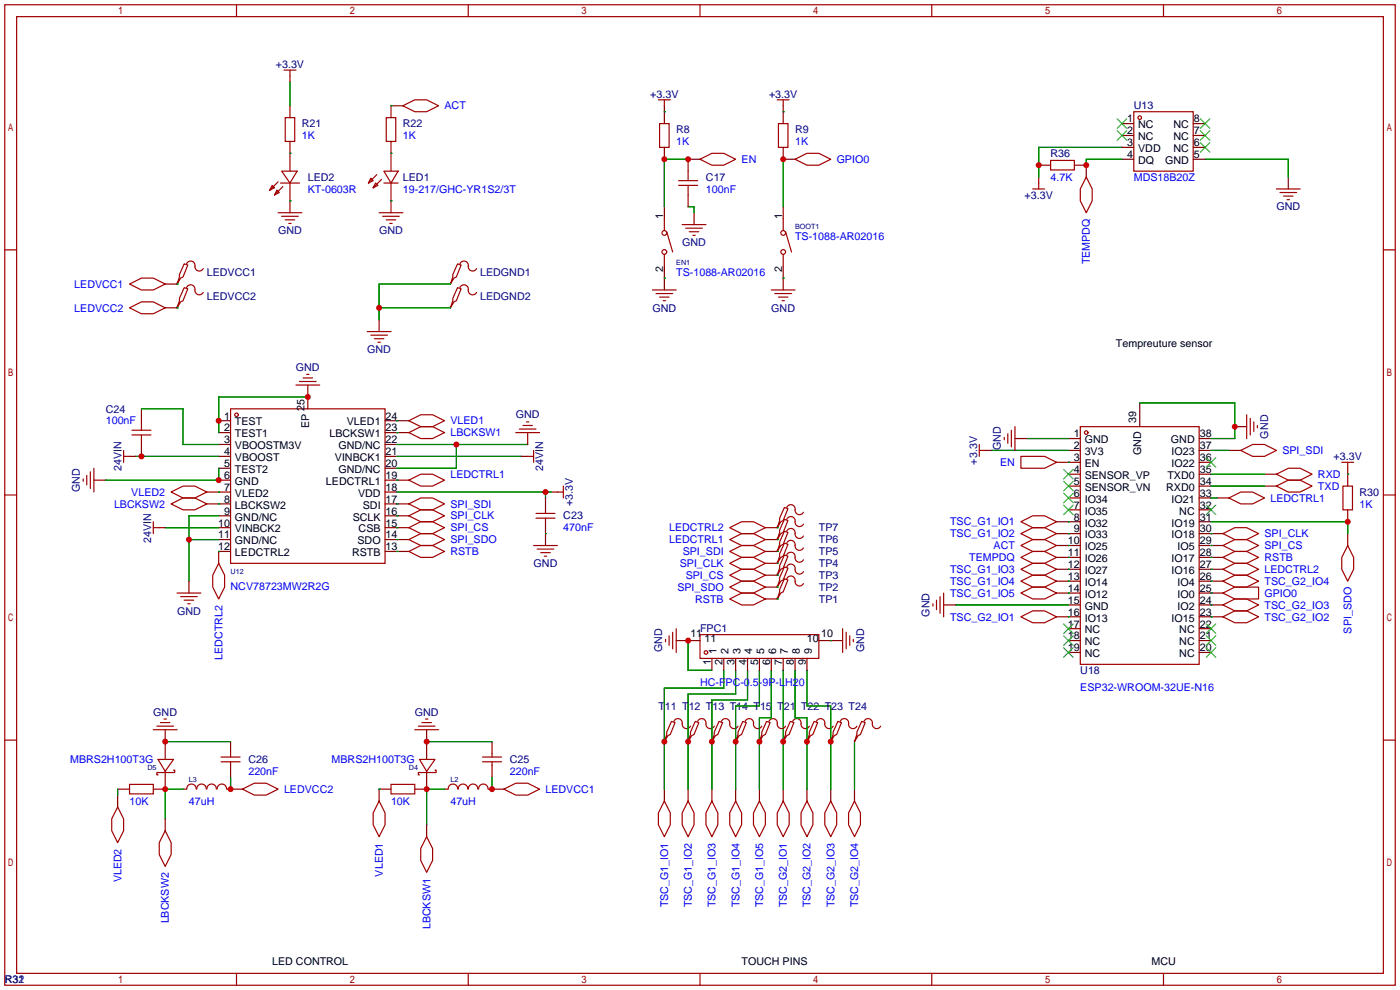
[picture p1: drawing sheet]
<svg xmlns="http://www.w3.org/2000/svg" width="299mm" height="212mm" viewBox="0 0 299 212" stroke-linecap="round" stroke-linejoin="round" font-family="sans-serif">
<g fill="none" stroke="#a10000" stroke-width=".25">
<path d="M1 1h297.2v209.6h-297.2zM3.6 3.6h292.1v204.4h-292.1zM50.5 1v2.6M60.7 15h2.5M62 15v1.3M100.1 1v2.6M149.6 1v2.6M199.1 1v2.6M248.7 1v2.6M58.2 39.6l.5 .5-1 .5zM59.4 38.9l-1.7 1.7M59.9 39.1h4.1"/>
<path d="M60.2 36.6h3.3l-1.5 2.5zM60.5 39.9l-1.8 1.8M61 25.1h2v5.1h-2zM79.2 38.1l.6 .5-1.1 .5zM80.3 39.1l.5 .5-1 .5zM80.5 37.3l-1.8 1.8M81.5 38.4l-1.7 1.7M82 36.6h3.1l-1.5 2.5zM82 39.1h3.1M82.5 25.1h2.1v5.1h-2.1zM86.1 22.6l2.5-1.3h2.6l2.5 1.3-2.5 1.3h-2.6zM140.7 21.3h2.6"/>
<path d="M141 26.4h2v5.1h-2zM142 21.3v1.3M145 38.6h4.1M145 39.6h4.1M147.1 36.6v2M147.1 39.6v2.1M149.6 34l2.5-1.2h2.6l2.5 1.2-2.5 1.3h-2.6zM166.1 21.3h2.6M166.4 26.4h2v5.1h-2zM167.4 21.3v1.3M169.9 34l2.6-1.2h2.5l2.5 1.2-2.5 1.3h-2.5zM222 39.1v1.3"/>
<path d="M224.5 34.3h5.1v2h-5.1zM232.2 37.8l1.2 2.6v2.5l-1.2 2.6-1.3-2.6v-2.5zM242.3 23.9h12.7v12.7h-12.7zM1 53.4h2.6M39.4 56.4l.7 .2-1 2.6-.5 .2-.8 1.3 .6-1.5v-.5zM39.9 56.4a.93 .93 0 0 1 1.1-.6 .93 .93 0 0 1 .7 1.1 .94 .94 0 0 0 .6 1 .94 .94 0 0 0 1.1-.5M59.2 40.6l.5 .5-1 .6zM59.4 45.5h5.1M60.2 46.2h3.6M61 47h2M61.7 47.8h.5M81 45.5h5.1"/>
<path d="M81.8 46.2h3.5M82.5 47h2.1M83.3 47.8h.5M97.8 56.4l.8 .2-1.1 2.6-.5 .2-.7 1.3 .5-1.5v-.5zM98.3 56.4a.93 .93 0 0 1 1.1-.6 .93 .93 0 0 1 .7 1.1 .94 .94 0 0 0 .7 1 .94 .94 0 0 0 1.1-.5M142 46.7v2.6M142 54.4v2.5M142.5 49.5l1.3 4.3M145.8 48h5.1M146.6 48.8h3.5M147.3 49.5h2.1M148.1 50.3h.5"/>
<path d="M167.4 46.7v2.6M167.4 54.4v2.5M167.9 49.5l1.3 4.3M220.7 40.4h2.6M272.8 40.4h5.1M273.6 41.1h3.5M274.3 41.9h2.1M275.1 42.7h.5M295.7 53.4h2.5M27.7 60.7l2.5-1.3h2.6l2.5 1.3-2.5 1.3h-2.6zM27.7 65.8l2.5-1.3h2.6l2.5 1.3-2.5 1.3h-2.6zM39.4 61.5l.7 .2-1 2.6-.5 .2-.8 1.3 .6-1.5v-.5z"/>
<path d="M39.9 61.5a.93 .93 0 0 1 1.1-.6 .93 .93 0 0 1 .7 1.1 .94 .94 0 0 0 .6 1 .94 .94 0 0 0 1.1-.5M78.5 70.9h5.1M79.2 71.6h3.6M80 72.4h2M80.8 73.2h.5M97.8 61.5l.8 .2-1.1 2.6-.5 .2-.7 1.3 .5-1.5v-.5zM98.3 61.5a.93 .93 0 0 1 1.1-.6 .93 .93 0 0 1 .7 1.1 .94 .94 0 0 0 .7 1 .94 .94 0 0 0 1.1-.5M139.4 62h5.1M140.2 62.7h3.6M141 63.5h2M141.7 64.3h.5M164.8 62h5.1"/>
<path d="M165.6 62.7h3.6M166.4 63.5h2M167.1 64.3h.5M26.4 97.5h1.3M26.4 96.3v2.5M28.2 91.9h4.1M28.2 93h4.1M30.2 89.9v2M30.2 93v2M49.3 87.4h33v33h-33zM63.2 82.3h5.1M64 81.5h3.6"/>
<path d="M64.8 80.8h2M65.5 80h.5M87.4 89.9l2.5-1.3h2.6l2.5 1.3-2.5 1.3h-2.6zM87.4 92.5l2.5-1.3h2.6l2.5 1.3-2.5 1.2h-2.6zM110.2 92.5h5.1M111 91.7h3.6M111.8 90.9h2M112.5 90.2h.5M112.8 97.5h1.2M114 96.3v2.5M209.3 95v2.5M209.3 96.3h1.3"/>
<path d="M214.6 93.5v.5M215.4 92.7v2M216.2 91.9v3.6M216.9 91.2v5.1M218.2 97.5h5.1l2.5 1.3-2.5 1.3h-5.1zM230.9 91.2h25.4v50.8h-25.4zM265.2 96.3l2.5-1.3h2.6l2.5 1.3-2.5 1.2h-2.6zM266.4 88.6v5.1M267.2 89.4v3.6M268 90.2v2M268.7 90.9v.5M286.8 98.8h2.5"/>
<path d="M288 98.8v1.3M1 105.8h2.6M17.8 102.4v.5M18.5 101.6v2M19.3 100.8v3.6M20.1 100.1v5.1M32.8 111.5v2.5M32.8 112.8h1.2M36.6 107.7l2.5-1.3h2.6l2.5 1.3-2.5 1.3h-2.6zM36.6 105.2l2.5-1.3h2.6l2.5 1.3-2.5 1.2h-2.6zM87.4 107.7l2.5-1.3h2.6l2.5 1.3-2.5 1.3h-2.6zM87.4 115.3l2.5-1.3h2.6l2.5 1.3-2.5 1.3h-2.6z"/>
<path d="M87.4 110.2l2.5-1.2h2.6l2.5 1.2-2.5 1.3h-2.6zM87.4 112.8l2.5-1.3h2.6l2.5 1.3-2.5 1.2h-2.6zM87.4 117.9l2.5-1.3h2.6l2.5 1.3-2.5 1.2h-2.6zM87.4 102.6l2.5-1.3h2.6l2.5 1.3-2.5 1.3h-2.6zM114 116.6h5.1M114.6 110.7h4M114.6 109.7h4M114.8 117.3h3.6M115.6 118.1h2M116.3 118.9h.5M116.6 109v.7M116.6 110.7v.8"/>
<path d="M119.1 105.2h1.3M120.4 103.9v2.5M156 117.9l2.5-1.3h2.5l2.6 1.3-2.6 1.2h-2.5zM156 115.3l2.5-1.3h2.5l2.6 1.3-2.6 1.3h-2.5zM156 112.8l2.5-1.3h2.5l2.6 1.3-2.6 1.2h-2.5zM167.6 118.6l.8 .3-1 2.5-.5 .3-.8 1.2 .5-1.5v-.5zM167.6 116.1l.8 .2-1 2.6-.5 .2-.8 1.3 .5-1.5v-.5zM167.6 113.5l.8 .3-1 2.5-.5 .3-.8 1.3 .5-1.6v-.5zM167.6 111l.8 .3-1 2.5-.5 .2-.8 1.3 .5-1.5v-.5zM167.6 108.5l.8 .2-1 2.6-.5 .2-.8 1.3 .5-1.5v-.6zM168.1 118.6a.93 .93 0 0 1 1.2-.5 .93 .93 0 0 1 .6 1 .94 .94 0 0 0 .7 1 .94 .94 0 0 0 1.1-.5M168.1 116.1a.93 .93 0 0 1 1.2-.6 .93 .93 0 0 1 .6 1.1 .94 .94 0 0 0 .7 1 .94 .94 0 0 0 1.1-.5"/>
<path d="M168.1 113.5a.93 .93 0 0 1 1.2-.5 .93 .93 0 0 1 .6 1 .94 .94 0 0 0 .7 1 .94 .94 0 0 0 1.1-.4M168.1 111a.93 .93 0 0 1 1.2-.6 .93 .93 0 0 1 .6 1.1 .94 .94 0 0 0 .7 1 .94 .94 0 0 0 1.1-.5M168.1 108.5a.93 .93 0 0 1 1.2-.6 .93 .93 0 0 1 .6 1.1 .94 .94 0 0 0 .7 1 .94 .94 0 0 0 1.1-.5M218.2 111.5l2.5-1.3h2.6l2.5 1.3-2.5 1.3h-2.6zM218.2 114l2.5-1.2h2.6l2.5 1.2-2.5 1.3h-2.6zM218.2 119.1l2.5-1.2h2.6l2.5 1.2-2.5 1.3h-2.6zM218.2 116.6l2.5-1.3h2.6l2.5 1.3-2.5 1.3h-2.6zM261.4 116.6l2.5-1.3h2.5l2.6 1.3-2.6 1.3h-2.5zM261.4 114l2.5-1.2h2.5l2.6 1.2-2.6 1.3h-2.5zM261.4 119.1l2.5-1.2h2.5l2.6 1.2-2.6 1.3h-2.5zM262.6 106.4l2.6-1.2h2.5l2.6 1.2-2.6 1.3h-2.5zM272.8 101.3l2.5-1.2h2.6l2.5 1.2-2.5 1.3h-2.6z"/>
<path d="M272.8 103.9l2.5-1.3h2.6l2.5 1.3-2.5 1.3h-2.6zM287 103.9h2.1v5.1h-2.1zM288 116.6l1.3 2.5v2.6l-1.3 2.5-1.2-2.5v-2.6zM295.7 105.8h2.5M37.8 126.7h5.1M38.6 127.5h3.6M39.4 128.3h2M40.1 129h.5M46.7 120.4l1.3 2.5v2.6l-1.3 2.5-1.2-2.5v-2.6zM142.2 136.7v.5M143 135.9v2M143.8 135.1v3.6"/>
<path d="M144.5 134.4v5M149.6 135.6h25.4v5.1h-25.4zM156 125.5l2.5-1.3h2.5l2.6 1.3-2.6 1.2h-2.5zM156 120.4l2.5-1.3h2.5l2.6 1.3-2.6 1.3h-2.5zM156 122.9l2.5-1.2h2.5l2.6 1.2-2.6 1.3h-2.5zM156 128l2.5-1.3h2.5l2.6 1.3-2.6 1.3h-2.5zM167.6 123.7l.8 .3-1 2.5-.5 .2-.8 1.3 .5-1.5v-.5zM167.6 121.2l.8 .2-1 2.6-.5 .2-.8 1.3 .5-1.5v-.6zM168.1 123.7a.93 .93 0 0 1 1.2-.6 .93 .93 0 0 1 .6 1.1 .94 .94 0 0 0 .7 1 .94 .94 0 0 0 1.1-.5M168.1 121.2a.93 .93 0 0 1 1.2-.6 .93 .93 0 0 1 .6 1.1 .94 .94 0 0 0 .7 1 .94 .94 0 0 0 1.1-.5M180.1 134.4v5M180.8 135.1v3.6"/>
<path d="M181.6 135.9v2M182.4 136.7v.5M199.4 129v.5M200.2 128.3v2M200.9 127.5v3.6M201.7 126.7v5.1M218.2 121.7l2.5-1.3h2.6l2.5 1.3-2.5 1.2h-2.6zM218.2 124.2l2.5-1.3h2.6l2.5 1.3-2.5 1.3h-2.6zM218.2 131.8l2.5-1.2h2.6l2.5 1.2-2.5 1.3h-2.6zM218.2 126.7l2.5-1.2h2.6l2.5 1.2-2.5 1.3h-2.6zM261.4 124.2l2.5-1.3h2.5l2.6 1.3-2.6 1.3h-2.5zM261.4 131.8l2.5-1.2h2.5l2.6 1.2-2.6 1.3h-2.5z"/>
<path d="M261.4 129.3l2.5-1.3h2.5l2.6 1.3-2.6 1.3h-2.5zM261.4 121.7l2.5-1.3h2.5l2.6 1.3-2.6 1.2h-2.5zM261.4 126.7l2.5-1.2h5.1v2.5h-5.1zM1 158.2h2.6M32.8 156h5M33.5 155.2h3.6M34.3 154.4h2M35.1 153.7h.5M88.6 156h5.1M89.4 155.2h3.6M90.2 154.4h2M90.9 153.7h.5"/>
<path d="M143.5 154.2l.8 .2-1 2.6-.6 .2-.7 1.3 .5-1.5v-.5zM144 154.2a.93 .93 0 0 1 1.1-.6 .93 .93 0 0 1 .7 1.1 .94 .94 0 0 0 .7 1 .94 .94 0 0 0 1.1-.5M148.6 154.2l.8 .2-1.1 2.6-.5 .2-.7 1.3 .5-1.5v-.5zM149.1 154.2a.93 .93 0 0 1 1.1-.6 .93 .93 0 0 1 .7 1.1 .94 .94 0 0 0 .7 1 .94 .94 0 0 0 1.1-.5M153.7 154.2l.7 .2-1 2.6-.5 .2-.8 1.3 .6-1.5v-.5zM154.2 154.2a.93 .93 0 0 1 1.1-.6 .93 .93 0 0 1 .7 1.1 .94 .94 0 0 0 .6 1 .94 .94 0 0 0 1.1-.5M158.7 154.2l.8 .2-1 2.6-.5 .2-.8 1.3 .5-1.5v-.5zM159.3 154.2a.93 .93 0 0 1 1.1-.6 .93 .93 0 0 1 .6 1.1 .94 .94 0 0 0 .7 1 .94 .94 0 0 0 1.1-.5M163.8 154.2l.8 .2-1 2.6-.5 .2-.8 1.3 .5-1.5v-.5zM164.3 154.2a.93 .93 0 0 1 1.2-.6 .93 .93 0 0 1 .6 1.1 .94 .94 0 0 0 .7 1 .94 .94 0 0 0 1.1-.5M168.9 154.2l.8 .2-1 2.6-.6 .2-.7 1.3 .5-1.5v-.5zM169.4 154.2a.93 .93 0 0 1 1.1-.6 .93 .93 0 0 1 .7 1.1 .94 .94 0 0 0 .7 1 .94 .94 0 0 0 1.1-.5"/>
<path d="M174 154.2l.8 .2-1.1 2.6-.5 .2-.7 1.3 .5-1.5v-.5zM174.5 154.2a.93 .93 0 0 1 1.1-.6 .93 .93 0 0 1 .7 1.1 .94 .94 0 0 0 .7 1 .94 .94 0 0 0 1.1-.5M179.1 154.2l.7 .2-1 2.6-.5 .2-.8 1.3 .6-1.5v-.5zM179.6 154.2a.93 .93 0 0 1 1.1-.6 .93 .93 0 0 1 .7 1.1 .94 .94 0 0 0 .6 1 .94 .94 0 0 0 1.1-.5M184.1 154.2l.8 .2-1 2.6-.5 .2-.8 1.3 .5-1.5v-.5zM184.7 154.2a.93 .93 0 0 1 1.1-.6 .93 .93 0 0 1 .6 1.1 .94 .94 0 0 0 .7 1 .94 .94 0 0 0 1.1-.5M295.7 158.2h2.5M25.1 172.5l1.3 2.5v2.5l-1.3 2.6-1.2-2.6v-2.5zM27.7 167.6h5.1v2.1h-5.1zM33.8 162.3h3.3l-1.8 2.5zM35.3 177.5l1.3 2.6v2.5l-1.3 2.6-1.3-2.6v-2.5zM37.1 164.6h.2v.5h-3.8v.5h.3"/>
<path d="M39.9 168.6a1.01 1.01 0 0 1 1-1 1.01 1.01 0 0 1 1 1M42.1 168.6a1.01 1.01 0 0 1 1-1 1.01 1.01 0 0 1 1 1M44.2 168.6a1.01 1.01 0 0 1 1-1 1.01 1.01 0 0 1 1 1M46.4 168.6a1.01 1.01 0 0 1 1-1 1.01 1.01 0 0 1 1 1M47.2 162.8h4.1M47.2 161.8h4.1M49.3 161v.8M49.3 162.8v.8M51.8 168.7l2.6-1.3h2.5l2.5 1.3-2.5 1.2h-2.5zM81 171.2l1.3 2.5v2.6l-1.3 2.5-1.2-2.5v-2.6zM83.6 167.6h5v2.1h-5zM89.7 162.3h3.3l-1.8 2.5z"/>
<path d="M91.2 178.8l1.3 2.6v2.5l-1.3 2.5-1.3-2.5v-2.5zM93 164.6h.2v.5h-3.8v.5h.3M95.8 168.6a1.01 1.01 0 0 1 1-1 1.01 1.01 0 0 1 1 1M97.9 168.6a1.01 1.01 0 0 1 1.1-1 1.01 1.01 0 0 1 1 1M100.1 168.6a1.01 1.01 0 0 1 1-1 1.01 1.01 0 0 1 1 1M102.3 168.6a1.01 1.01 0 0 1 1-1 1.01 1.01 0 0 1 1 1M103.1 162.8h4.1M103.1 161.8h4.1M105.2 161v.8M105.2 162.8v.8M107.7 168.7l2.5-1.3h2.6l2.5 1.3-2.5 1.2h-2.6zM142 171.2l1.3 2.5v2.6l-1.3 2.5-1.3-2.5v-2.6z"/>
<path d="M147.1 171.2l1.2 2.5v2.6l-1.2 2.5-1.3-2.5v-2.6zM152.1 171.2l1.3 2.5v2.6l-1.3 2.5-1.2-2.5v-2.6zM157.2 171.2l1.3 2.5v2.6l-1.3 2.5-1.2-2.5v-2.6zM162.3 171.2l1.3 2.5v2.6l-1.3 2.5-1.3-2.5v-2.6zM167.4 171.2l1.3 2.5v2.6l-1.3 2.5-1.3-2.5v-2.6zM172.5 171.2l1.2 2.5v2.6l-1.2 2.5-1.3-2.5v-2.6zM177.5 171.2l1.3 2.5v2.6l-1.3 2.5-1.2-2.5v-2.6zM182.6 171.2l1.3 2.5v2.6l-1.3 2.5-1.2-2.5v-2.6zM50.5 208v2.6M100.1 208v2.6M149.6 208v2.6M199.1 208v2.6"/>
<path d="M248.7 208v2.6"/>
<circle cx="243.6" cy="25.1" r=".38"/>
<circle cx="142" cy="53.8" r=".51"/>
<circle cx="142" cy="49.8" r=".51"/>
<circle cx="167.4" cy="53.8" r=".51"/>
<circle cx="167.4" cy="49.8" r=".51"/>
<circle cx="50.5" cy="88.6" r=".38"/>
<circle cx="232.2" cy="92.5" r=".38"/>
<circle cx="150.9" cy="139.4" r=".38"/>
</g>
<g fill="none" stroke="#870000" stroke-width=".25">
<path d="M62 16.3v1.2M62 22.6v2.5M62 30.2v6.4M62 39.1v6.4M83.6 30.2v6.4M83.6 39.1v6.4M86.1 22.6h-2.5v2.5M142 22.6v3.8M142 31.5v2.5M149.6 34h-2.5v2.6M167.4 22.6v3.8M167.4 31.5v2.5h2.5"/>
<path d="M222 37.8v1.3M222 35.3h2.5M229.6 35.3h2.6v2.5M239.8 26.4h2.5M239.8 29h2.5M239.8 31.5h2.5M239.8 34h2.5M255 26.4h2.6M255 29h2.6M255 31.5h2.6M255 34h2.6M275.3 37.8v2.6"/>
<path d="M142 44.2v2.5M142 56.9v5.1M147.1 41.7v2.5M148.3 45.5v2.5M167.4 44.2v2.5M167.4 56.9v5.1M37.8 60.5v.2h-2.5M37.8 65.5v.3h-2.5M81 68.3v2.6M96.3 60.5v.2M96.3 65.5v.3M27.7 97.5h1.3"/>
<path d="M30.2 87.4v2.5M30.2 95v2.5M46.7 89.9h2.6M46.7 92.5h2.6M46.7 95h2.6M46.7 97.5h2.6M65.8 82.3v5.1M82.3 89.9h5.1M82.3 92.5h5.1M82.3 95h2.5M82.3 97.5h2.5M111.5 97.5h1.3"/>
<path d="M112.8 92.5v2.5M210.6 96.3h1.2M216.9 93.7h2.6M225.8 98.8h5.1M228.3 93.7h2.6M228.3 96.3h2.6M243.6 86.1v5.1M256.3 93.7h2.5M256.3 96.3h2.5M256.3 98.8h2.5M262.6 96.3h2.6M263.9 91.2h2.5"/>
<path d="M20.1 102.6h2.5M34 112.8h1.3M44.2 105.2h5.1M44.2 107.7h5.1M46.7 100.1h2.6M46.7 102.6h2.6M46.7 110.2h2.6M46.7 112.8h2.6M46.7 115.3h2.6M49.3 117.9h-2.6v2.5M82.3 100.1h2.5M82.3 102.6h5.1"/>
<path d="M82.3 105.2h2.5M82.3 107.7h5.1M82.3 110.2h5.1M82.3 112.8h5.1M82.3 115.3h5.1M82.3 117.9h5.1M116.6 106.4v2.6M116.6 111.5v5.1M117.9 105.2h1.2M166.1 112.5v.3h-2.5M166.1 115.1v.2h-2.5M166.1 117.6v.3h-2.5"/>
<path d="M225.8 111.5h5.1M225.8 114h5.1M225.8 116.6h5.1M225.8 119.1h5.1M228.3 101.3h2.6M228.3 103.9h2.6M228.3 106.4h2.6M228.3 109h2.6M256.3 101.3h2.5M256.3 103.9h2.5M256.3 106.4h2.5M256.3 109h2.5"/>
<path d="M256.3 111.5h2.5M256.3 114h5.1M256.3 116.6h5.1M256.3 119.1h5.1M260.1 106.4h2.5M270.3 101.3h2.5M270.3 103.9h2.5M288 100.1v3.8M288 109v2.5M288 114v2.6M40.4 124.2v2.5M144.5 136.9h5.1"/>
<path d="M166.1 125.2v.3h-2.5M166.1 120.1v.3h-2.5M166.1 122.7v.2h-2.5M166.1 127.8v.2h-2.5M175 136.9h5.1M201.7 129.3h2.5M225.8 121.7h5.1M225.8 124.2h5.1M225.8 126.7h5.1M225.8 131.8h5.1M228.3 136.9h2.6M228.3 129.3h2.6"/>
<path d="M228.3 134.4h2.6M228.3 139.4h2.6M256.3 136.9h2.5M256.3 121.7h5.1M256.3 124.2h5.1M256.3 126.7h5.1M256.3 129.3h5.1M256.3 131.8h5.1M256.3 134.4h2.5M256.3 139.4h2.5M35.3 156v6.3M49.3 158.5v2.5"/>
<path d="M91.2 156v6.3M105.2 158.5v2.5M142 158.2v.3M147.1 158.2v.3M152.1 140.7v2.6M152.1 158.2v.3M154.7 140.7v2.6M157.2 140.7v2.6M157.2 158.2v.3M159.8 140.7v2.6M162.3 140.7v2.6M162.3 158.2v.3"/>
<path d="M164.8 140.7v2.6M167.4 140.7v2.6M167.4 158.2v.3M169.9 140.7v2.6M172.5 140.7v2.6M172.5 158.2v.3M177.5 158.2v.3M182.6 158.2v.3M25.1 168.7h2.6M25.1 169.9v2.6M35.3 164.8v3.9h-2.5M35.3 175v2.5"/>
<path d="M39.1 168.7h.8M48.5 168.7h3.3M49.3 163.6v2.5M83.6 168.7h-2.6v2.5M91.2 164.8v3.9h-2.6M91.2 176.3v2.5M95 168.7h.8M104.4 168.7h3.3M105.2 163.6v2.5M142 168.7v2.5M147.1 168.7v2.5M152.1 168.7v2.5"/>
<path d="M157.2 168.7v2.5M162.3 168.7v2.5M167.4 168.7v2.5M172.5 168.7v2.5M177.5 168.7v2.5M182.6 168.7v2.5"/>
</g>
<g fill="none" stroke="#008700" stroke-width=".25">
<path d="M62 17.5v5.1M62 32.8h.1M83.6 22.6h.1M83.6 32.8h.1M142 23.9h.1M147.1 34h-5.1v10.2M167.4 23.9h.1M167.4 34v10.2M239.8 31.5h-17.8v6.3M239.8 34h-7.6v1.3M257.6 34h17.7v3.8M62 42.9h.1"/>
<path d="M83.6 42.9h.1M142 59.4h.1M147.1 44.2h1.2v1.3M167.4 59.4h.1M37.8 60.7h.1M37.8 65.8h.1M81 65.8h15.3M96.3 60.7h-15.3v7.6M29 97.5h17.7M30.2 87.4h8.9v7.6h7.6M65.8 84.8h-19.1v7.7M84.8 89.9h.1"/>
<path d="M84.8 92.5h.1M84.8 95h28M84.8 97.5h26.7M97.5 95v5.1h-12.7M211.8 96.3h16.5M219.5 93.7h8.8M228.3 98.8h.1M243.6 86.1h20.3v7.6h-5.1M258.8 96.3h3.8M35.3 112.8h11.4M40.4 115.3h6.3M46.7 107.7h.1"/>
<path d="M46.7 105.2h.1M46.7 117.9h.1M46.7 100.1v2.5h-24.1M46.7 110.2h-6.3v14M84.8 107.7h.1M84.8 115.3h.1M84.8 110.2h.1M84.8 112.8h.1M84.8 117.9h.1M84.8 102.6h.1M84.8 105.2h33.1M116.6 114h.1"/>
<path d="M116.6 105.2v1.2M166.1 117.9h.1M166.1 115.3h.1M166.1 112.8h.1M228.3 111.5h.1M228.3 114h.1M228.3 119.1h.1M228.3 116.6h.1M258.8 119.1h.1M258.8 116.6h.1M258.8 114h.1M258.8 111.5h29.2v2.5"/>
<path d="M258.8 101.3h11.5M258.8 103.9h11.5M258.8 106.4h1.3M288 101.3h.1M147.1 136.9v6.4h5M166.1 128h.1M166.1 125.5h.1M166.1 122.9h.1M166.1 120.4h.1M177.5 136.9h.1M204.2 129.3h24.1M228.3 121.7h.1"/>
<path d="M228.3 124.2h.1M228.3 126.7h.1M228.3 131.8h.1M258.8 131.8h.1M258.8 129.3h.1M258.8 126.7h.1M258.8 124.2h.1M258.8 121.7h.1M35.3 158.5h14M91.2 158.5h14M154.7 143.3v3.8h-12.7v21.6M157.2 143.3v5h-10.1v20.4"/>
<path d="M159.8 143.3v6.3h-7.7v19.1M162.3 143.3v7.6h-5.1v17.8M164.8 143.3v10.1h-2.5v15.3M167.4 143.3v25.4M169.9 143.3v10.1h2.6v15.3M172.5 143.3v7.6h5v17.8M182.6 158.5v10.2M25.1 168.7v1.2M39.1 168.7h-3.8v6.3M49.3 166.1v2.6M81 168.7h.1M95 168.7h-3.8v7.6"/>
<path d="M105.2 166.1v2.6"/>
</g>
<g fill="none" stroke="#3c3" stroke-width=".25">
<path d="M238.8 25.4l2 2M238.8 27.9l2 2.1M240.8 25.4l-2 2M240.8 27.9l-2 2.1M256.5 30.5l2.1 2M256.5 27.9l2.1 2.1M256.5 25.4l2.1 2M258.6 30.5l-2.1 2M258.6 27.9l-2.1 2.1M258.6 25.4l-2.1 2M257.8 97.8l2 2M259.8 97.8l-2 2"/>
<path d="M227.3 100.3l2.1 2.1M227.3 102.9l2.1 2M227.3 105.4l2.1 2M227.3 107.9l2.1 2.1M229.4 100.3l-2.1 2.1M229.4 102.9l-2.1 2M229.4 105.4l-2.1 2M229.4 107.9l-2.1 2.1M257.8 107.9l2 2.1M259.8 107.9l-2 2.1M227.3 133.4l2.1 2M227.3 135.9l2.1 2"/>
<path d="M227.3 138.4l2.1 2.1M229.4 133.4l-2.1 2M229.4 135.9l-2.1 2M229.4 138.4l-2.1 2.1M257.8 138.4l2 2.1M257.8 135.9l2 2M257.8 133.4l2 2M259.8 138.4l-2 2.1M259.8 135.9l-2 2M259.8 133.4l-2 2"/>
</g>
<g fill="#c00">
<circle cx="147.1" cy="158.5" r=".63"/>
<circle cx="152.1" cy="158.5" r=".63"/>
<circle cx="167.4" cy="158.5" r=".63"/>
<circle cx="172.5" cy="158.5" r=".63"/>
<circle cx="177.5" cy="158.5" r=".63"/>
<circle cx="157.2" cy="158.5" r=".63"/>
<circle cx="142" cy="158.5" r=".63"/>
<circle cx="222" cy="35.3" r=".63"/>
<circle cx="65.8" cy="84.8" r=".63"/>
<circle cx="46.7" cy="89.9" r=".63"/>
<circle cx="97.5" cy="95" r=".63"/>
<circle cx="116.6" cy="105.2" r=".63"/>
<circle cx="30.2" cy="97.5" r=".63"/>
<circle cx="40.4" cy="115.3" r=".63"/>
<circle cx="46.7" cy="102.6" r=".63"/>
<circle cx="35.3" cy="168.7" r=".63"/>
<circle cx="49.3" cy="168.7" r=".63"/>
<circle cx="35.3" cy="158.5" r=".63"/>
<circle cx="91.2" cy="168.7" r=".63"/>
<circle cx="105.2" cy="168.7" r=".63"/>
<circle cx="91.2" cy="158.5" r=".63"/>
<circle cx="81" cy="65.8" r=".63"/>
<circle cx="232.2" cy="35.3" r=".63"/>
<circle cx="162.3" cy="158.5" r=".63"/>
<circle cx="147.1" cy="136.9" r=".63"/>
<circle cx="288" cy="111.5" r=".63"/>
<circle cx="263.9" cy="91.2" r=".63"/>
<circle cx="142" cy="34" r=".63"/>
<circle cx="147.1" cy="34" r=".63"/>
<circle cx="167.4" cy="34" r=".63"/>
</g>
<g font-size="2.3" fill="#000080">
<text x="59" y="14.5">+3.3V</text>
<text x="139" y="20.9">+3.3V</text>
<text x="164.4" y="20.9">+3.3V</text>
<text x="242.3" y="23.4">U13</text>
<text x="64.5" y="27.2">R21</text>
<text x="86.1" y="27.2">R22</text>
<text x="144.5" y="28.5">R8</text>
<text x="169.9" y="28.5">R9</text>
<text x="224.5" y="33.6">R36</text>
<text x="65.8" y="38.6">LED2</text>
<text x="86.1" y="38.6">LED1</text>
<text x="150.9" y="38.6">C17</text>
<text x="219" y="42.4">+3.3V</text>
<text x="272.8" y="45">GND</text>
<text x="59.4" y="50.1">GND</text>
<text x="81" y="50.1">GND</text>
<text x="145.8" y="52.6">GND</text>
<text x="44.2" y="59">LEDVCC1</text>
<text x="102.6" y="59">LEDGND1</text>
<text x="44.2" y="64">LEDVCC2</text>
<text x="102.6" y="64">LEDGND2</text>
<text x="139.4" y="66.6">GND</text>
<text x="164.8" y="66.6">GND</text>
<text x="78.5" y="75.5">GND</text>
<text x="63.2" y="79.3">GND</text>
<text x="22.6" y="88.2">C24</text>
<text x="110.2" y="89.4">GND</text>
<text x="271" y="93.7" transform="rotate(-90 271 93.7)">GND</text>
<text x="25.9" y="100.7" transform="rotate(-90 25.9 100.7)">24VIN</text>
<text x="116.1" y="100.7" transform="rotate(-90 116.1 100.7)">24VIN</text>
<text x="208.8" y="99.3" transform="rotate(-90 208.8 99.3)">+3.3V</text>
<text x="213.9" y="96.3" transform="rotate(-90 213.9 96.3)">GND</text>
<text x="285" y="98.3">+3.3V</text>
<text x="17" y="105.2" transform="rotate(-90 17 105.2)">GND</text>
<text x="290.6" y="105.9">R30</text>
<text x="120.4" y="111">C23</text>
<text x="122.5" y="108.2" transform="rotate(-90 122.5 108.2)">+3.3V</text>
<text x="175" y="113.6">TP7</text>
<text x="32.3" y="116" transform="rotate(-90 32.3 116)">24VIN</text>
<text x="175" y="118.6">TP5</text>
<text x="175" y="116.1">TP6</text>
<text x="114" y="121.2">GND</text>
<text x="175" y="123.7">TP3</text>
<text x="175" y="121.2">TP4</text>
<text x="37.8" y="131.3">GND</text>
<text x="175" y="128.8">TP1</text>
<text x="175" y="126.3">TP2</text>
<text x="198.7" y="131.8" transform="rotate(-90 198.7 131.8)">GND</text>
<text x="149.6" y="135.2">FPC1</text>
<text x="141.5" y="139.4" transform="rotate(-90 141.5 139.4)">GND</text>
<text x="184.7" y="139.4" transform="rotate(-90 184.7 139.4)">GND</text>
<text x="230.9" y="144">U18</text>
<text x="32.8" y="152.9">GND</text>
<text x="88.6" y="152.9">GND</text>
<text x="140.7" y="151.7">T11 T12 T13 T14 T15</text>
<text x="166.1" y="151.7">T21</text>
<text x="171.2" y="151.7">T22 T23 T24</text>
<text x="53.1" y="163.1">C26</text>
<text x="109" y="163.1">C25</text>
<text x="1" y="210.1">R32</text>
<text x="1" y="210.1">R31</text>
</g>
<g font-size="2.3" fill="#00f">
<text x="95" y="23.4">ACT</text>
<text x="64.5" y="29.7">1K</text>
<text x="86.1" y="29.7">1K</text>
<text x="144.5" y="31">1K</text>
<text x="158.5" y="34.8">EN</text>
<text x="169.9" y="31">1K</text>
<text x="178.8" y="34.8">GPIO0</text>
<text x="65.8" y="41.2">KT-0603R</text>
<text x="86.1" y="41.2">19-217/GHC-YR1S2/3T</text>
<text x="150.9" y="41.2">100nF</text>
<text x="224.5" y="38.6">4.7K</text>
<text x="242.3" y="38.6">MDS18B20Z</text>
<text x="169.9" y="51.3">TS-1088-AR02016</text>
<text x="144.5" y="59">TS-1088-AR02016</text>
<text x="232.9" y="56.5" transform="rotate(-90 232.9 56.5)">TEMPDQ</text>
<text x="15.9" y="61.5">LEDVCC1</text>
<text x="15.9" y="66.6">LEDVCC2</text>
<text x="22.6" y="90.7">100nF</text>
<text x="96.3" y="90.7">VLED1</text>
<text x="96.3" y="93.2">LBCKSW1</text>
<text x="213.7" y="99.6">EN</text>
<text x="274.1" y="97.1">SPI_SDI</text>
<text x="28.1" y="105.9">VLED2</text>
<text x="96.3" y="102.1">LEDCTRL1</text>
<text x="271.5" y="107.2">LEDCTRL1</text>
<text x="281.7" y="102.1">RXD</text>
<text x="281.7" y="104.7">TXD</text>
<text x="24.4" y="108.5">LBCKSW2</text>
<text x="96.3" y="108.5">SPI_SDI</text>
<text x="96.3" y="111">SPI_CLK</text>
<text x="96.3" y="113.6">SPI_CS</text>
<text x="120.4" y="113.6">470nF</text>
<text x="143" y="113.6">LEDCTRL2</text>
<text x="203.1" y="112.3">TSC_G1_IO1</text>
<text x="290.6" y="108.5">1K</text>
<text x="96.3" y="116.1">SPI_SDO</text>
<text x="96.3" y="118.6">RSTB</text>
<text x="143" y="116.1">LEDCTRL1</text>
<text x="145.9" y="118.6">SPI_SDI</text>
<text x="203.1" y="114.8">TSC_G1_IO2</text>
<text x="207.1" y="119.9">TEMPDQ</text>
<text x="212.3" y="117.4">ACT</text>
<text x="270.3" y="117.4">SPI_CS</text>
<text x="270.3" y="114.8">SPI_CLK</text>
<text x="270.3" y="119.9">RSTB</text>
<text x="145.3" y="121.2">SPI_CLK</text>
<text x="146.6" y="123.7">SPI_CS</text>
<text x="203.1" y="122.5">TSC_G1_IO3</text>
<text x="203.1" y="125">TSC_G1_IO4</text>
<text x="270.3" y="125">TSC_G2_IO4</text>
<text x="270.3" y="122.5">LEDCTRL2</text>
<text x="49.3" y="126">NCV78723MW2R2G</text>
<text x="144.8" y="126.3">SPI_SDO</text>
<text x="148.6" y="128.8">RSTB</text>
<text x="203.1" y="127.5">TSC_G1_IO5</text>
<text x="270.3" y="130.1">TSC_G2_IO3</text>
<text x="270.3" y="127.5">GPIO0</text>
<text x="203.1" y="132.6">TSC_G2_IO1</text>
<text x="270.3" y="132.6">TSC_G2_IO2</text>
<text x="288.8" y="135.4" transform="rotate(-90 288.8 135.4)">SPI_SDO</text>
<text x="47.5" y="141" transform="rotate(-90 47.5 141)">LEDCTRL2</text>
<text x="149.6" y="146.6">HC-FPC-0.5-9P-LH20</text>
<text x="230.9" y="147.6">ESP32-WROOM-32UE-N16</text>
<text x="15" y="163.1">MBRS2H100T3G</text>
<text x="53.1" y="165.6">220nF</text>
<text x="70.9" y="163.1">MBRS2H100T3G</text>
<text x="109" y="165.6">220nF</text>
<text x="27.7" y="172">10K</text>
<text x="40.4" y="172">47uH</text>
<text x="60.7" y="169.4">LEDVCC2</text>
<text x="83.6" y="172">10K</text>
<text x="96.3" y="172">47uH</text>
<text x="116.6" y="169.4">LEDVCC1</text>
<text x="25.9" y="188.6" transform="rotate(-90 25.9 188.6)">VLED2</text>
<text x="81.8" y="187.3" transform="rotate(-90 81.8 187.3)">VLED1</text>
<text x="36.1" y="197.4" transform="rotate(-90 36.1 197.4)">LBCKSW2</text>
<text x="142.8" y="193.9" transform="rotate(-90 142.8 193.9)">TSC_G1_IO1</text>
<text x="147.9" y="193.9" transform="rotate(-90 147.9 193.9)">TSC_G1_IO2</text>
<text x="152.9" y="193.9" transform="rotate(-90 152.9 193.9)">TSC_G1_IO3</text>
<text x="158" y="193.9" transform="rotate(-90 158 193.9)">TSC_G1_IO4</text>
<text x="163.1" y="193.9" transform="rotate(-90 163.1 193.9)">TSC_G1_IO5</text>
<text x="168.2" y="193.9" transform="rotate(-90 168.2 193.9)">TSC_G2_IO1</text>
<text x="173.3" y="193.9" transform="rotate(-90 173.3 193.9)">TSC_G2_IO2</text>
<text x="178.3" y="193.9" transform="rotate(-90 178.3 193.9)">TSC_G2_IO3</text>
<text x="183.4" y="193.9" transform="rotate(-90 183.4 193.9)">TSC_G2_IO4</text>
<text x="92" y="198.6" transform="rotate(-90 92 198.6)">LBCKSW1</text>
</g>
<g font-size="2.3">
<text x="240.9" y="26.2">1</text>
<text x="240.9" y="28.7">2</text>
<text x="243.3" y="27.4">NC</text>
<text x="243.3" y="30">NC</text>
<text x="250.8" y="30">NC</text>
<text x="250.8" y="27.4">NC</text>
<text x="255.1" y="28.7">7</text>
<text x="255.1" y="26.2">8</text>
<text x="240.9" y="31.2">3</text>
<text x="240.9" y="33.8">4</text>
<text x="243.3" y="32.5">VDD</text>
<text x="243.3" y="35.1">DQ</text>
<text x="249" y="35.1">GND</text>
<text x="250.8" y="32.5">NC</text>
<text x="255.1" y="33.8">5</text>
<text x="255.1" y="31.2">6</text>
<text x="141.7" y="46.7" transform="rotate(-90 141.7 46.7)">1</text>
<text x="167.1" y="46.7" transform="rotate(-90 167.1 46.7)">1</text>
<text x="141.7" y="58.2" transform="rotate(-90 141.7 58.2)">2</text>
<text x="167.1" y="58.2" transform="rotate(-90 167.1 58.2)">2</text>
<text x="238.5" y="74.2">Tempreuture sensor</text>
<text x="47.9" y="89.7">1</text>
<text x="65.1" y="87.9" transform="rotate(-90 65.1 87.9)">25</text>
<text x="82.4" y="89.7">24</text>
<text x="47.9" y="92.2">2</text>
<text x="47.9" y="94.7">3</text>
<text x="50.2" y="90.9">TEST</text>
<text x="50.2" y="93.5">TEST1</text>
<text x="66.1" y="91.4" transform="rotate(-90 66.1 91.4)">EP</text>
<text x="70.4" y="93.5">LBCKSW1</text>
<text x="74.1" y="90.9">VLED1</text>
<text x="82.4" y="94.7">22</text>
<text x="82.4" y="92.2">23</text>
<text x="229.5" y="93.5">1</text>
<text x="231.8" y="94.7">GND</text>
<text x="242.9" y="90.4" transform="rotate(-90 242.9 90.4)">39</text>
<text x="250.3" y="94.7">GND</text>
<text x="256.4" y="93.5">38</text>
<text x="47.9" y="97.3">4</text>
<text x="47.9" y="99.8">5</text>
<text x="50.2" y="96">VBOOSTM3V</text>
<text x="50.2" y="98.6">VBOOST</text>
<text x="50.2" y="101.1">TEST2</text>
<text x="71.6" y="98.6">VINBCK1</text>
<text x="72.3" y="101.1">GND/NC</text>
<text x="72.3" y="96">GND/NC</text>
<text x="82.4" y="99.8">20</text>
<text x="82.4" y="97.3">21</text>
<text x="229.5" y="96">2</text>
<text x="229.5" y="98.6">3</text>
<text x="229.5" y="101.1">4</text>
<text x="231.8" y="97.3">3V3</text>
<text x="231.8" y="99.8">EN</text>
<text x="243.9" y="97.3" transform="rotate(-90 243.9 97.3)">GND</text>
<text x="250.4" y="99.8">IO22</text>
<text x="250.4" y="97.3">IO23</text>
<text x="256.4" y="101.1">35</text>
<text x="256.4" y="98.6">36</text>
<text x="256.4" y="96">37</text>
<text x="47.9" y="102.4">6</text>
<text x="47.9" y="104.9">7</text>
<text x="47.9" y="107.4">8</text>
<text x="50.2" y="103.6">GND</text>
<text x="50.2" y="106.2">VLED2</text>
<text x="69.7" y="103.6">LEDCTRL1</text>
<text x="76.5" y="106.2">VDD</text>
<text x="82.4" y="107.4">17</text>
<text x="82.4" y="104.9">18</text>
<text x="82.4" y="102.4">19</text>
<text x="229.5" y="103.6">5</text>
<text x="229.5" y="106.2">6</text>
<text x="231.8" y="102.4">SENSOR_VP</text>
<text x="231.8" y="104.9">SENSOR_VN</text>
<text x="231.8" y="107.4">IO34</text>
<text x="249.2" y="104.9">RXD0</text>
<text x="249.5" y="102.4">TXD0</text>
<text x="250.4" y="107.4">IO21</text>
<text x="256.4" y="106.2">33</text>
<text x="256.4" y="103.6">34</text>
<text x="46.6" y="112.5">10</text>
<text x="47.9" y="110">9</text>
<text x="50.2" y="108.7">LBCKSW2</text>
<text x="50.2" y="111.3">GND/NC</text>
<text x="50.2" y="113.8">VINBCK2</text>
<text x="75.4" y="111.3">SCLK</text>
<text x="76.7" y="113.8">CSB</text>
<text x="77.5" y="108.7">SDI</text>
<text x="82.4" y="112.5">15</text>
<text x="82.4" y="110">16</text>
<text x="229.5" y="108.7">7</text>
<text x="229.5" y="111.3">8</text>
<text x="229.5" y="113.8">9</text>
<text x="231.8" y="110">IO35</text>
<text x="231.8" y="112.5">IO32</text>
<text x="250.4" y="112.5">IO19</text>
<text x="252" y="110">NC</text>
<text x="256.4" y="113.8">30</text>
<text x="256.4" y="111.3">31</text>
<text x="256.4" y="108.7">32</text>
<text x="46.6" y="115.1">11</text>
<text x="46.6" y="117.6">12</text>
<text x="50.2" y="116.3">GND/NC</text>
<text x="50.2" y="118.9">LEDCTRL2</text>
<text x="75.3" y="118.9">RSTB</text>
<text x="76.4" y="116.3">SDO</text>
<text x="82.4" y="117.6">13</text>
<text x="82.4" y="115.1">14</text>
<text x="228.2" y="116.3">10</text>
<text x="228.2" y="118.9">11</text>
<text x="231.8" y="115.1">IO33</text>
<text x="231.8" y="117.6">IO25</text>
<text x="250.4" y="115.1">IO18</text>
<text x="251.7" y="117.6">IO5</text>
<text x="256.4" y="118.9">28</text>
<text x="256.4" y="116.3">29</text>
<text x="228.2" y="121.4">12</text>
<text x="228.2" y="124">13</text>
<text x="231.8" y="120.1">IO26</text>
<text x="231.8" y="122.7">IO27</text>
<text x="231.8" y="125.2">IO14</text>
<text x="250.4" y="122.7">IO16</text>
<text x="250.4" y="120.1">IO17</text>
<text x="251.7" y="125.2">IO4</text>
<text x="256.4" y="124">26</text>
<text x="256.4" y="121.4">27</text>
<text x="228.2" y="126.5">14</text>
<text x="228.2" y="129">15</text>
<text x="228.2" y="131.6">16</text>
<text x="231.8" y="127.8">IO12</text>
<text x="231.8" y="130.3">GND</text>
<text x="251.7" y="130.3">IO2</text>
<text x="251.7" y="127.8">IO0</text>
<text x="256.4" y="131.6">23</text>
<text x="256.4" y="129">24</text>
<text x="256.4" y="126.5">25</text>
<text x="147.5" y="136.2">11</text>
<text x="150.6" y="137.2">11</text>
<text x="172.4" y="137.2">10</text>
<text x="175.5" y="136.2">10</text>
<text x="228.2" y="134.1">17</text>
<text x="228.2" y="136.7">18</text>
<text x="231.8" y="132.8">IO13</text>
<text x="231.8" y="135.4">NC</text>
<text x="231.8" y="137.9">NC</text>
<text x="250.4" y="132.8">IO15</text>
<text x="252" y="137.9">NC</text>
<text x="252" y="135.4">NC</text>
<text x="256.4" y="136.7">21</text>
<text x="256.4" y="134.1">22</text>
<text x="151.9" y="142.1" transform="rotate(-90 151.9 142.1)">1</text>
<text x="153.2" y="139.8" transform="rotate(-90 153.2 139.8)">1</text>
<text x="154.4" y="142.1" transform="rotate(-90 154.4 142.1)">2</text>
<text x="155.7" y="139.8" transform="rotate(-90 155.7 139.8)">2</text>
<text x="157" y="142.1" transform="rotate(-90 157 142.1)">3</text>
<text x="158.2" y="139.8" transform="rotate(-90 158.2 139.8)">3</text>
<text x="159.5" y="142.1" transform="rotate(-90 159.5 142.1)">4</text>
<text x="160.8" y="139.8" transform="rotate(-90 160.8 139.8)">4</text>
<text x="162.1" y="142.1" transform="rotate(-90 162.1 142.1)">5</text>
<text x="163.3" y="139.8" transform="rotate(-90 163.3 139.8)">5</text>
<text x="164.6" y="142.1" transform="rotate(-90 164.6 142.1)">6</text>
<text x="165.9" y="139.8" transform="rotate(-90 165.9 139.8)">6</text>
<text x="167.1" y="142.1" transform="rotate(-90 167.1 142.1)">7</text>
<text x="168.4" y="139.8" transform="rotate(-90 168.4 139.8)">7</text>
<text x="169.7" y="142.1" transform="rotate(-90 169.7 142.1)">8</text>
<text x="170.9" y="139.8" transform="rotate(-90 170.9 139.8)">8</text>
<text x="172.2" y="142.1" transform="rotate(-90 172.2 142.1)">9</text>
<text x="173.5" y="139.8" transform="rotate(-90 173.5 139.8)">9</text>
<text x="228.2" y="139.2">19</text>
<text x="231.8" y="140.5">NC</text>
<text x="252" y="140.5">NC</text>
<text x="256.4" y="139.2">20</text>
<text x="58.2" y="206.3">LED CONTROL</text>
<text x="158.5" y="206.3">TOUCH PINS</text>
<text x="246.1" y="206.3">MCU</text>
</g>
<g font-size="1.5" fill="#000080">
<text x="169.9" y="49">BOOT1</text>
<text x="144.5" y="56.6">EN1</text>
<text x="49.3" y="122.6">U12</text>
<text x="31.5" y="164.5">D5</text>
<text x="40.4" y="167.1">L3</text>
<text x="87.4" y="164.5">D4</text>
<text x="96.3" y="167.1">L2</text>
</g>
</svg>
